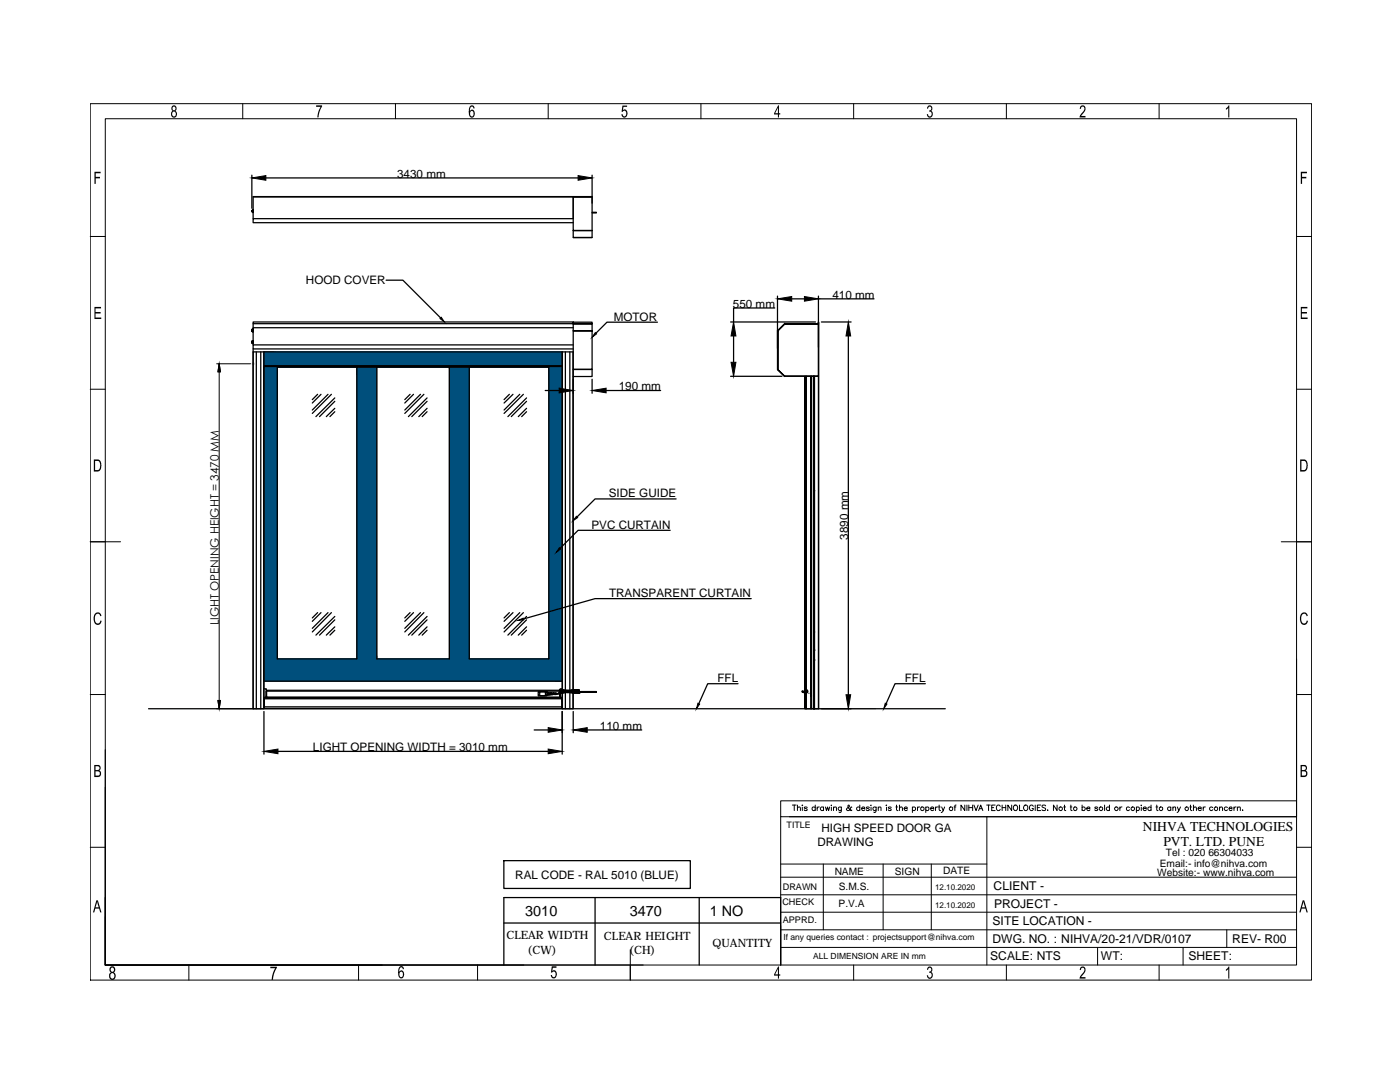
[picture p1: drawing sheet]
<svg xmlns="http://www.w3.org/2000/svg" width="279mm" height="216mm" viewBox="0 0 279 216" stroke-linecap="round" stroke-linejoin="round" font-family="sans-serif">
<!-- layer: 0 -->
<g fill="none" stroke="#000" stroke-width=".25">
<path d="M50.3 35v6.6M53.1 35.5h62.3M118.2 35v5.5M77.1 55.9h3.3l7.5 7.5M155.2 59.1v10.4M158 59.6h2.5M163.3 59.1v10.2M163.3 59.6h11.1M63.4 78.7l-1.1 1M64.1 78.7l-1.8 1.7M65.5 78.7l-3.2 3.1M66.1 78.7l-3.8 3.8"/>
<path d="M66.8 79.4l-3.8 3.7M81.8 78.7l-1 1M82.5 78.7l-1.7 1.7M83.9 78.7l-3.1 3.1M84.6 78.7l-3.8 3.8M85.2 79.4l-3.7 3.7M101.7 78.7l-1.1 1M102.4 78.7l-1.8 1.7M103.7 78.7l-3.1 3.1M104.5 78.7l-3.9 3.8M105.1 79.4l-3.7 3.7M108.8 77.9h2.8"/>
<path d="M114.4 75.7v2.8M118.2 75.7v2.8M121 77.9h10.8M131.2 64.3h-10.1l-2.2 2.2M145.8 64.2h16.9M145.8 75.1h10.3M146.4 67v5.3M154.6 61.5h-8.2v2.7M163.9 64.2h6M169.3 67v71.6M66.8 81.5l-1.7 1.6M66.8 80.1l-3 3"/>
<path d="M66.8 82.2l-1 .9M85.2 81.5l-1.6 1.6M85.2 80.1l-3 3M85.2 82.2l-.9 .9M105.1 81.5l-1.7 1.6M105.1 80.1l-3.1 3M105.1 82.2l-1 .9M134.9 99.6h-16.1l-3.6 3.6M133.7 105.8h-18.3l-3.6 3.6M149.9 119.5h-31.1l-14.3 4M55.3 131.5h15.9M63.4 122.2l-1.1 1.1"/>
<path d="M64.1 122.2l-1.8 1.8M65.5 122.2l-3.2 3.2M66.1 122.2l-3.8 3.9M66.8 123l-3.8 3.7M66.8 125.1l-1.7 1.6M66.8 123.7l-3 3M66.8 125.8l-1 .9M75.2 131.5h14.5M81.8 122.2l-1 1.1M82.5 122.2l-1.7 1.8M83.9 122.2l-3.1 3.2M84.6 122.2l-3.8 3.9"/>
<path d="M85.2 123l-3.7 3.7M85.2 125.1l-1.6 1.6M85.2 123.7l-3 3M85.2 125.8l-.9 .9M93.7 131.5h15.8M101.7 122.2l-1.1 1.1M102.4 122.2l-1.8 1.8M103.7 122.2l-3.1 3.2M104.5 122.2l-3.9 3.9M105.1 123l-3.7 3.7M105.1 125.1l-1.7 1.6M105.1 123.7l-3.1 3"/>
<path d="M105.1 125.8l-1 .9M147.3 136.4h-6.1l-1.7 4M184.7 136.4h-6.1l-1.8 4M29.6 141.4h159.1M52.7 142v8.5M55.5 149.9h53.9M106.6 145.7h2.8M112.2 142v8.5M114.4 142v4.2M117.2 145.7h10.9M21 179.1v13.5h55.3M100.6 171.7h37.2v5.6h-37.2z"/>
<path d="M118.8 179.1v13.5M139.5 179.1v13.5M100.6 192.6v-13.5h55.2v13.5M100.6 184.2h55.2"/>
</g>
<g fill="none" stroke="#000" stroke-width=".2">
<path d="M18 20.7h243.8v174.9h-243.8zM21 23.7h237.8v168.9h-237.8zM48.4 20.7v3M78.9 20.7v3M109.4 20.7v3M139.9 20.7v3M170.4 20.7v3M200.8 20.7v3M231.3 20.7v3M18 47.2h3M258.8 47.2h3M18 77.7h3"/>
<path d="M258.8 77.7h3M18 108.1h6.1M255.7 108.1h6.1M18 138.6h3M258.8 131.4v28.4M258.8 138.6h3M21 149.6v43h107.4M21 157.1v35.5M155.8 159.8h103v3.2h-103zM18 169.1h3M155.8 178.5h103M155.8 175h103"/>
<path d="M155.8 163v29.6M155.8 172.4h41.1M157.5 163h101.3M158.1 160.6h.8M158.5 160.6v1.1M159.1 161.2l.3-.2 .3 .1v.6M159.1 160.6v1.1M160.1 160.7h.1M160.1 161.1v.6M161.1 161.1l-.2-.1-.4 .1 .6 .3v.3h-.4l-.2-.1M162.7 161.1a.35 .35 0 0 0-.5 0 .35 .35 0 0 0 0 .5 .35 .35 0 0 0 .5 0M162.7 160.6v1.1"/>
<path d="M163.1 161v.7M163.5 161l-.2 .1-.2 .2M164.3 172.4v13.1M164.4 161.1a.35 .35 0 0 0-.6 0 .35 .35 0 0 0 0 .5 .35 .35 0 0 0 .6 0M164.4 161v.7M164.7 161l.2 .7 .3-.7 .2 .7 .2-.7M165.9 160.7h.1M165.9 161.1v.6M166.3 161.2l.3-.2 .3 .1v.6M166.3 161v.7M167.9 161v1l-.2 .1-.3-.1M167.9 161.1a.35 .35 0 0 0-.5 0 .35 .35 0 0 0 0 .5 .35 .35 0 0 0 .5 0"/>
<path d="M170 161.1l-.1-.1a.78 .78 0 0 1-.8 .7l-.2-.3 .6-.5-.2-.3-.1 .2 .1 .4 .4 .5h.2l.1-.1M171.6 161.1a.35 .35 0 0 0-.5 0 .35 .35 0 0 0 0 .5 .35 .35 0 0 0 .5 0M171.6 160.6v1.1M172 161.3h.6a.36 .36 0 0 0-.5-.2 .36 .36 0 0 0-.2 .5 .36 .36 0 0 0 .6 .1l.1-.1M173.5 161.1l-.2-.1-.4 .1 .6 .4-.1 .2h-.5v-.1M173.8 160.7h.1M173.8 161.1v.6M174.9 161v.8l-.3 .3-.2-.1M174.9 161.1a.35 .35 0 0 0-.6 0 .35 .35 0 0 0 0 .5 .35 .35 0 0 0 .6 0M175.3 161.2l.1-.1h.4v.6M175.3 161v.7M176.2 172.4v13.1"/>
<path d="M176.8 160.7h.2zM176.9 161.1v.6M177.9 161.1l-.3-.1-.3 .1 .5 .3v.3h-.3l-.2-.1M178.8 161h.3M178.9 160.6v.9l.3 .2M179.5 161.2l.3-.2 .2 .1 .1 .6M179.5 160.6v1.1M180.4 161.3h.7l-.1-.2a.35 .35 0 0 0-.5 0 .35 .35 0 0 0 .1 .5 .35 .35 0 0 0 .5 0M182.1 161.1a.35 .35 0 0 1 .5 0 .35 .35 0 0 1 0 .5 .35 .35 0 0 1-.5 0M182.1 161v1.1M183.1 161v.7M183.5 161l-.4 .1v.2"/>
<path d="M184.8 161.1a.35 .35 0 0 1 .5 0 .35 .35 0 0 1 0 .5 .35 .35 0 0 1-.5 0M184.8 161v1.1M185.7 161.3h.7a.36 .36 0 0 0-.5-.2 .36 .36 0 0 0-.2 .5 .36 .36 0 0 0 .5 .1l.2-.1M185.9 172.4v13.1M186.7 161v.7M187.1 161l-.4 .1v.2M187.3 161h.3M187.4 160.6v.9l.3 .2M187.9 161l.3 .7 .3-.7M188.2 161.7l-.4 .4M190.4 161h.4M190.8 160.6l-.2 .1v.2v.8"/>
<path d="M192.5 160.6v1.1l-.7-1.1v1.1M193 160.6v1.1M193.4 160.6v1.1M193.4 161.1h.7M194.1 160.6v1.1M194.4 160.6l.4 1.1 .4-1.1M195.3 161.7l.4-1.1 .4 1.1M195.5 161.4h.5M196.9 160.6h.7M196.9 163v29.6M197.3 160.6v1.1M197.9 161.1h.4"/>
<path d="M198.6 160.6h-.7v1.1h.7M199.6 160.9a.39 .39 0 0 0-.4-.3 .39 .39 0 0 0-.3 .5v.2a.39 .39 0 0 0 .3 .4 .39 .39 0 0 0 .4-.2M200 161.1h.7M200 160.6v1.1M200.7 160.6v1.1M201.9 160.6v1.1l-.8-1.1v1.1M203.5 160.6v1.1h.6M204.5 160.7a.52 .52 0 0 1 .6 .5 .52 .52 0 0 1-.6 .5l-.2-.4zM206.2 160.9a.39 .39 0 0 0-.4-.3 .39 .39 0 0 0-.3 .5v.2a.38 .38 0 0 0 .3 .5 .38 .38 0 0 0 .4-.5h-.2M206.6 160.6v1.1M207 161.1h.4M207.7 160.6h-.7v1.1h.7"/>
<path d="M208.7 160.8l-.3-.2-.4 .1v.3l.6 .3 .1 .3-.3 .1-.4-.1M209.1 161.6v.1zM211 160.6v1.1l-.8-1.1v1.1M212.3 161h.4M212.4 160.6v.9l.1 .2h.2M213.6 161h.3M213.7 160.6v.9l.1 .2h.2M216 161.1a.35 .35 0 0 1 .5 0 .35 .35 0 0 1 0 .5 .35 .35 0 0 1-.5 0M216 160.6v1.1M216.9 161.3h.6a.36 .36 0 0 0-.4-.2 .36 .36 0 0 0-.3 .4 .36 .36 0 0 0 .5 .2l.2-.1M219.1 161.1l-.2-.1-.4 .1 .6 .4-.1 .2h-.3l-.2-.1M220.4 160.6v1.1"/>
<path d="M221.4 161.1a.35 .35 0 0 0-.5 0 .35 .35 0 0 0 0 .5 .35 .35 0 0 0 .5 0M221.4 160.6v1.1M223.5 161v.7M223.9 161l-.4 .1v.2M225.4 161.1a.34 .34 0 0 0-.5 0 .34 .34 0 0 0 0 .5 .34 .34 0 0 0 .5 0M226.8 161.1a.34 .34 0 0 1 .5 0 .34 .34 0 0 1 0 .5 .34 .34 0 0 1-.5 0M226.8 161v1.1M227.7 160.7h.1M227.8 161.1v.6M228.1 161.3h.7a.36 .36 0 0 0-.5-.2 .36 .36 0 0 0-.2 .5 .36 .36 0 0 0 .6 .1l.1-.1M229.7 161.1a.35 .35 0 0 0-.5 0 .35 .35 0 0 0 0 .5 .35 .35 0 0 0 .5 0M229.7 160.6v1.1"/>
<path d="M230.7 161h.4M230.9 160.6v.9v.2h.2M233.7 161.1a.35 .35 0 0 0-.6 0 .35 .35 0 0 0 0 .5 .35 .35 0 0 0 .6 0M233.7 161v.7M234.1 161.2l.1-.1h.4v.6M234.1 161v.7M235 161l.3 .7 .3-.7M235.3 161.7l-.4 .4M237.5 161h.3M237.6 160.6v.9l.3 .2M238.2 161.2l.2-.2 .3 .1 .1 .6M238.2 160.6v1.1"/>
<path d="M239.1 161.3h.6a.36 .36 0 0 0-.4-.2 .36 .36 0 0 0-.2 .4 .36 .36 0 0 0 .4 .2l.2-.1M240.1 161v.7M240.6 161l-.3 .1-.2 .2M242 161.1a.35 .35 0 0 0-.5 0 .35 .35 0 0 0 0 .5 .35 .35 0 0 0 .5 0M243.4 161.2l.2-.2 .3 .1 .1 .6M243.4 161v.7M245 161.1a.35 .35 0 0 0-.6 0 .35 .35 0 0 0 0 .5 .35 .35 0 0 0 .6 0M245.3 161.3l.6-.1a.33 .33 0 0 0-.5 0 .33 .33 0 0 0 0 .5 .33 .33 0 0 0 .5-.1M246.3 161v.7M246.7 161l-.4 .1v.2M246.9 161.2l.3-.2 .3 .1v.6M246.9 161v.7"/>
<path d="M248 161.6v.1zM258.8 169.1h3M21 182.9v9.7h83.5M37.7 192.6v3M71.6 192.6v3M95.3 192.6v3M125.8 189.5v6.1M155.8 185.5h103M155.8 182h103M155.8 189h103M170.4 192.6v3M200.8 192.6v3"/>
<path d="M219 189v3.6M231.3 192.6v3M236.1 189v3.6M244.8 185.5v3.5"/>
<circle cx="184.1" cy="161.4" r=".36"/>
<circle cx="189.8" cy="161.4" r=".36"/>
<circle cx="202.7" cy="161.1" r=".51"/>
<circle cx="211.7" cy="161.4" r=".36"/>
<circle cx="214.6" cy="161.4" r=".35"/>
<circle cx="219.7" cy="161.4" r=".36"/>
<circle cx="222.8" cy="161.4" r=".35"/>
<circle cx="226.1" cy="161.4" r=".36"/>
<circle cx="231.7" cy="161.4" r=".36"/>
<circle cx="236.8" cy="161.4" r=".35"/>
<circle cx="242.7" cy="161.4" r=".35"/>
</g>
<g fill="#000">
<path d="M18.9 34.3h1.2v.3h-1v.7h.9v.3h-.9v1.1h-.2zM63.1 21h1.2l-.6 1.4-.1 1h-.3l.1-.6 .6-1.5h-.9zM124.2 21.1h1v.2h-.8l-.1 .7 .3-.2 .3 .1 .3 .6v.6l-.3 .3h-.6l-.3-.6h.3v.1a.38 .38 0 0 0 .5 .2 .38 .38 0 0 0 .2-.5 .38 .38 0 0 0-.2-.5 .38 .38 0 0 0-.5 .2h-.2zM185.2 21.1l.5-.1 .3 .3 .1 .5-.3 .3 .4 .4v.5l-.4 .4-.4 .1-.4-.4v-.3h.2a.39 .39 0 0 0 .5 .4 .39 .39 0 0 0 .2-.6l-.2-.3h-.3v-.3l.4-.1v-.4a.31 .31 0 0 0-.4-.2 .31 .31 0 0 0-.2 .4h-.2zM215.7 21.1l.6-.1 .3 .4-.1 .8-.8 .9h.9v.3h-1.2l.1-.4 .9-1.1v-.3l-.1-.3a.34 .34 0 0 0-.4 0 .34 .34 0 0 0-.2 .4h-.2zM245.2 21h.1v2.4h-.2v-1.9l-.4 .4v-.3zM259.6 34.3h1.2v.3h-.9v.7h.8v.3h-.8v1.1h-.3zM18.9 61.2h1.3v.3h-1.1v.8h1v.3h-1v.8h1.1v.3h-1.3zM259.6 61.2h1.3v.3h-1.1v.8h1v.3h-1v.8h1.2v.3h-1.4zM19 122.4l.3-.2h.4l.4 .3 .1 .3-.2 .2-.3-.5-.6 .2-.2 .4v.7l.2 .3a.5 .5 0 0 0 .6 .3 .5 .5 0 0 0 .3-.6l.3 .1-.3 .7-.6 .1-.4-.2-.3-.8v-.6zM259.7 122.5l.4-.3h.4l.4 .3 .1 .3-.2 .2-.4-.5-.5 .2-.2 .4v.7l.2 .3a.5 .5 0 0 0 .6 .3 .5 .5 0 0 0 .3-.6l.2 .1-.3 .7-.5 .1-.5-.2-.3-.8v-.6zM53.9 192.9h1.4l-.7 1.6-.1 1h-.3l.1-.7 .6-1.6h-1z"/>
<path d="M110.1 192.8h1v.3h-.8l-.1 .6 .3-.1 .3 .1 .3 .6v.4l-.3 .5-.7-.1-.2-.6h.3v.2a.4 .4 0 0 0 .6 .2 .4 .4 0 0 0 .1-.6l-.2-.4a.31 .31 0 0 0-.5 .2l-.2-.1zM185.2 192.9h.5l.3 .3 .1 .5-.3 .3 .4 .3v.5l-.4 .5h-.4l-.4-.4v-.3h.2a.39 .39 0 0 0 .5 .4 .39 .39 0 0 0 .2-.6l-.2-.3h-.3v-.2l.4-.2v-.4a.31 .31 0 0 0-.4-.2 .31 .31 0 0 0-.2 .4h-.2zM215.7 193l.6-.1 .3 .3v.7l-.9 1.1h.9v.3h-1.2l.1-.5 .9-1.1v-.3l-.1-.2a.34 .34 0 0 0-.4 0 .34 .34 0 0 0-.2 .3h-.2zM245.2 192.9h.1v2.4h-.2v-1.9l-.4 .3v-.3z"/>
<path d="M34.3 21.2l.6-.2 .3 .4v.6l-.2 .1 .3 .3v.5l-.4 .6-.5-.1-.3-.4 .1-.6 .3-.3-.3-.4zM34.4 21.7a.35 .35 0 0 0 .7 0 .35 .35 0 0 0-.7 0zM34.6 22.3l-.2 .2v.4a.39 .39 0 0 0 .6 .2 .39 .39 0 0 0 0-.6l-.2-.2z"/>
<path d="M93.9 21.1h.6l.2 .4v.1h-.2a.38 .38 0 0 0-.5-.3 .38 .38 0 0 0-.2 .5v.4l.1-.1a.57 .57 0 0 1 .7 0 .57 .57 0 0 1 .2 .7l-.4 .6-.4 .1-.3-.2-.2-1.1 .1-.6zM94 22.2l-.2 .2v.5a.41 .41 0 0 0 .6 .2 .41 .41 0 0 0 .1-.7l-.2-.2z"/>
<path d="M155.3 21h.2v1.6h.2v.2h-.2v.6h-.2v-.6h-.8v-.2zM155.3 21.5l-.6 1.1h.6z"/>
<path d="M18.7 91.7h1l.4 .4 .1 1.2-.4 .7-1.1 .1zM19 92v1.8h.6l.4-.5-.1-1-.3-.3z"/>
<path d="M259.5 91.7h.9l.5 .4 .1 1.2-.4 .7-1.1 .1zM259.7 92v1.8h.7l.2-.2 .1-.6v-.6a.45 .45 0 0 0-.6-.4z"/>
<path d="M18.8 152.6h.9l.4 .4v.4l-.3 .3 .3 .3 .1 .6-.4 .4-1 .1zM19.1 152.9v.8l.7-.2 .1-.3-.2-.3zM19.1 153.9v.9h.5a.43 .43 0 0 0 .3-.5 .43 .43 0 0 0-.5-.4z"/>
<path d="M259.6 152.6h.9l.3 .4v.4l-.2 .3 .3 .3v.6l-.3 .4-1 .1zM259.8 152.9v.8l.8-.2v-.3l-.2-.3zM259.8 153.9v.9h.5a.43 .43 0 0 0 .4-.5 .43 .43 0 0 0-.5-.4z"/>
<path d="M19.2 179.6h.3l.7 2.5h-.2l-.2-.8h-.8l-.2 .8h-.2zM19.4 179.9l-.3 1.1h.6z"/>
<path d="M22 193l.2-.2 .5 .1 .3 .3v.6a.23 .23 0 0 0-.3 .2 .23 .23 0 0 0 .3 .3l.1 .6-.2 .4-.3 .2-.5-.1-.3-.4v-.6l.4-.4-.3-.2-.1-.3zM22.2 193.2l-.1 .2 .1 .3a.37 .37 0 0 0 .5 0 .37 .37 0 0 0-.2-.6zM22.2 194.2l-.2 .3 .1 .5a.47 .47 0 0 0 .7 0 .47 .47 0 0 0-.1-.7z"/>
<path d="M79.8 192.9h.6l.2 .3-.2 .2a.35 .35 0 0 0-.4-.4 .35 .35 0 0 0-.3 .5v.5l.2-.3 .3-.1 .4 .4v.8l-.4 .4-.4-.1-.3-.5v-1.1zM79.9 194l-.2 .5a.38 .38 0 0 0 .5 .5 .38 .38 0 0 0 .2-.6v-.2a.31 .31 0 0 0-.2-.3 .31 .31 0 0 0-.3 .1z"/>
<path d="M155.3 192.9h.2v1.5h.2v.3h-.2v.6h-.2v-.6h-.8v-.3zM155.3 193.3l-.6 1.1h.6z"/>
<path d="M260 179.6h.3l.7 2.5h-.3l-.2-.8h-.7l-.2 .8h-.3zM260.1 179.9l-.3 1.1h.6z"/>
</g>
<!-- layer: PDF_Geometry -->
<path d="M43.7 72.6l.3 1.6h-.5zM43.5 139.8h.5l-.3 1.6z" fill="#000" stroke="#000" stroke-width=".2"/>
<path d="M43.2 72.6h6.8M43.7 72.6l.3 1.6h-.5zM43.7 72.6v68.8M43.5 139.8h.5l-.3 1.6zM43.2 141.4h7.4" fill="none" stroke="#000" stroke-width=".2"/>
<path d="M50.3 72.6h.5M50.3 72.4l.4 .4M50.5 72.3v.5M50.7 72.4l-.4 .4" fill="none" stroke="#c0c0c0" stroke-width=".2"/>
<path d="M155.2 66l1.4-1.4h6.7v10.5h-6.7l-1.4-1.4zM161.4 138.3h.1" fill="none" stroke="#808080" stroke-width=".25"/>
<path d="M162.4 141.4h12.4" fill="none" stroke="#808080" stroke-width=".2"/>
<g fill="none" stroke="#000" stroke-width=".25">
<path d="M50.5 39.2l63.9 .1zM50.5 39.3v4.3M114.4 39.2h3.8l-3.8 .1v6.7h3.8h-3.8v1.4h3.8v-8.1M118.2 39.3h-3.8v4.3h-63.9v.8h63.9M50.3 42v.2M50.3 42.1h.1v.2h-.1zM50.3 42.1v-.1v.3M50.3 42l.1 .1M50.4 42.1h.1M50.4 42h.1M50.5 41.8v.6zM50.5 41.9v.5"/>
<path d="M114.4 47.4h3.8M118.2 42.4h.8v.1h-.8M50.3 65.9v.2zM50.3 68.2v.2zM50.3 65.9h.1M50.3 65.9h.1v.2h-.1zM50.3 65.8l.1 .1M50.3 68.2h.1M50.3 68.5h.1M50.3 68.1l.1 .1M50.4 65.9h.1M50.4 66.1l-.1 .1"/>
<path d="M50.4 66.2h.1M50.4 65.8h.1M50.4 68.4l-.1 .1v-.3h.1l-.1 .3M50.4 68.2h.1M50.4 68.5h.1M50.5 68v.6zM50.5 65.6v.6zM50.5 68v.6M50.5 65.7v.5M50.5 69.6v71.8h.7v-71.2M50.5 64.6v.8M52 70.2v71.2h.6v-71.2"/>
<path d="M52.7 70.2l-.1 71.2M52.7 73.1h59.5M52.7 73h59.5M71.2 73.3v58.2M75.2 73.3v58.2M89.7 73.3v58.2M93.7 73.3v58.2M112.2 70.2v67.4M112.2 70.2v71.2M112.8 70.2v67.5M113.7 70.2v67.5M114.4 70.2v67.5"/>
<path d="M114.4 70.2h-63.9v71.2M114.4 64.6h3.8v1.4h-3.8h3.8v7.7h-3.8zM114.4 73.7h3.8M114.4 64.6h-63.9v-.4h63.9v.4v-.3h3.8v.3h-3.8h3.8M114.4 68.8h-63.9v.8h63.9M114.4 65.4h-63.9v3.4M114.4 73.7v1.4M118.2 73.7v1.4h-3.8v62.5M155.2 66v7.7M155.2 66l1.4-1.4 6.7 .1v10.3l-6.7 .1-1.4-1.4zM155.2 66l1.4-1.4zM155.2 73.7l1.4 1.4-1.4-1.4"/>
<path d="M155.3 73.7h.1M155.3 66h.1M155.3 66h-.1v7.7h.1M156.6 64.6h6.7v.1M156.6 64.7h.1M156.6 75h.1M156.6 64.6v.1M156.6 75h6.7M156.6 64.6h6.7M160.9 75.1v66.3M161.9 75.6v27.2zM161.9 75.5h.1"/>
<path d="M161.9 75.1v66.3M161.9 75.5v.1M162.4 75.1v66.3M162.5 75.1v22.8M163.3 64.6v-.3v.3M163.3 64.3l.1 77.1h-1v-66.3v66.3h-.5v-2.6M163.3 64.6h.1M163.3 75.1v66.3M162.5 97.9h.1M161.9 102.9v35.9zM161.9 102.8h.1M161.9 102.8v.1"/>
<path d="M52.7 137.4l.4 .1 .1 .5M52.7 139.9h.1M52.7 135.9h59.5M52.8 139.4v-.1h59.3v.1M53.1 138l.1 1.1zM53.1 138v1.1M53.1 139.1h.1M53.2 139.1h-.4v.2M53.2 139.1h.1M53.2 138h.1M53.2 139.1v.1h-.4M53.2 137.9h58.4"/>
<path d="M55.3 131.5v-58.2h54.2v58.2M107.5 138h1.6v.8h-1.6zM107.5 138.8h.1M107.5 138.1h.1M107.5 138.7v.1M107.7 138h1.2v.8h-1.1zM109.1 138.8h.1M109.1 138.7v.1M109.1 138.1h.1M109.1 138.2h.3l-.1 .3h.1v-.2M109.3 138.5l-.2 .2M109.3 138.3h.1"/>
<path d="M109.3 138.2h.1M109.3 138.2v.5l.1-.2M109.3 138.5h.1M109.3 138.2v.1M109.4 138.6h.1M109.4 138.3h.1M109.5 138.5h.3v.2h-.3zM109.5 138.5v-.2h.3v.2M109.5 138.3h.3M109.8 138.2v.4M109.8 138.5h1.5M109.8 138.6h.1"/>
<path d="M109.9 138.3l.1 .3-.1-.4 1.4 .2M110 138.2l.1 .4zM110.2 138.3l.1 .3zM110.3 138.3l.1 .3zM110.5 138.4l.1 .2-.1-.2M110.6 138.3l.2 .3zM110.9 138.3l.1 .3zM110.9 138.5l-.1-.2 .1 .2M111.6 137.7h-58.4v1.4h58.5v-.8M111.7 139.1h.4v.2M111.7 139.1v.1l-58.5 .1 58.9-.1M111.7 139.1h.1"/>
<path d="M111.8 137.7l-.1 .6-.1-.1 .1 .1v.8l.1-.8M111.8 139.1h.1M111.8 138.3v.8M111.8 137.7h-.2l.1 .7-.4 .1v-.1l.3-.1M111.9 137.7l-.1 .6-.1-.1M112 137.7h-.2l-.1 .5M112.1 137.7l-.1-.1-.1 .6M112.1 137.7l-.1 .6-.1-.1M112.1 139.9h.1M112.2 138.2v3.2h.6M112.2 137.4h-.4v.2M112.2 137.6l-.1 .1v.5"/>
<path d="M112.2 137.7v.6l-.2-.1M112.2 138.3h.1M112.3 137.6l-.1 .6M112.4 137.7l-.1 .6M112.5 137.6l-.1 .6M112.6 137.7l-.1 .5M112.7 137.7v.5M112.8 138v3.4h.9M112.9 137.7l-.1 .5M112.9 137.7v.5M113 137.7v.5v-.5M113.2 137.7l-.1 .5"/>
<path d="M113.2 137.7v.5M113.3 137.7v.5M113.4 137.7l-.1 .5M113.5 137.7v.5M113.6 137.7l-.1 .5M113.7 137.7v.5v-.5M113.7 138.3v3.1h.7v-3.1M113.8 137.7v.5M113.9 137.7l-.1 .5M114.1 137.7l-.1 .5v-.5M114.1 137.7v.5M114.2 137.6l-.1 .6"/>
<path d="M114.3 137.7l-.1 .6M114.4 138.3v3.1M114.5 137.7l-.1 .5-.1 .1M114.5 137.7h-.1l-.1 .5M114.7 137.7l-.1-.1-.2 .6M114.7 137.7l-.1 .6-.2-.1M114.8 137.7l-.1 .6-.1-.1M114.8 137.7l-.1-.1-.1 .6M114.9 137.7v.6l-.2-.1M115 137.7l-.1-.1-.1 .6M115.1 137.7l-.1 .6-.1-.1M115.2 137.7h-.2l-.1 .5"/>
<path d="M115.2 137.7v.6l-.2-.1M115.3 137.7l-.1-.1-.1 .6M115.4 137.7l-.1 .6-.1-.1M115.5 137.7l-.2-.1-.1 .6M115.6 137.7l-.1 .6h-.1v-.1M115.7 138.1l-.2-.5-.1 .6M115.7 138.2h-.2l.2 .1-.2-.1M116 138v.1M119 138h-3.2l-.3 .2 .2 .1 .1-.2h3.2M119 138v.1zM160.1 138h.1M160.2 138.1l.6 .2a.35 .35 0 0 0 .4-.3 .35 .35 0 0 0-.4-.4 .35 .35 0 0 0-.3 .5"/>
<path d="M160.2 138.1h.1M160.2 138.1l-.1-.1 .7 .2M160.6 138.1l-.1 .1M161.9 138.8h.1M161.9 138.9v2.5h-1.2v-66.3v66.3M162.5 131.8v9.6v-9.6M162.5 131.8h.1M162.5 131.6h.1M162.5 129.8h.1M162.5 129.8v-54.7v56.7M162.5 126.1h.1M162.5 131.6v9.8"/>
<path d="M162.5 126.1v.1M51.2 141.4h.8M52.8 141h59.3v.4h-59.3zM52.8 141v-1.6h59.3v1.6M161.9 141.4h.1M162.4 141.4h.1M162.5 141.4h.1"/>
<circle cx="160.2" cy="138" r=".07"/>
<circle cx="160.8" cy="138" r=".25"/>
</g>
<!-- layer: 0 -->
<g fill="#004f7c" stroke="#004f7c" stroke-width=".2">
<path d="M52.7 73.1v.2h59.5zM52.7 73.1h59.5v.2z"/>
<path d="M109.5 73.3v58.2h2.7zM109.5 73.3h2.7v58.2z"/>
<path d="M89.7 73.3v58.2h4zM89.7 73.3h4v58.2z"/>
<path d="M71.2 73.3v58.2h4zM71.2 73.3h4v58.2z"/>
<path d="M52.7 73.3v58.2h2.6zM52.7 73.3h2.6v58.2z"/>
<path d="M52.7 131.5v4.4h59.5zM52.7 131.5h59.5v4.4z"/>
<path d="M52.7 70.2v2.8h59.5zM52.7 70.2h59.5v2.8z"/>
</g>
<g fill="#000" stroke="#000" stroke-width=".2">
<path d="M50.3 35.5l2.8-.5v1zM115.4 35l2.8 .5-2.8 .5zM155.2 59.6l2.8-.4v.9zM160.5 59.2l2.8 .4-2.8 .5zM88.1 63.3l.6 .9-.9-.6zM111.6 77.5l2.8 .4-2.8 .5zM118.8 66.4l.3 .2-.9 .7zM118.2 77.9l2.8-.4v.9zM145.9 72.3h1l-.5 2.8zM146.4 64.2l.5 2.8h-1zM169.3 64.2l.5 2.8h-1zM111.6 109.3l.3 .2-.9 .7z"/>
<path d="M115 103l.3 .3-.9 .6zM103.3 123.8l1.1-.5 .1 .4zM168.8 138.6h1l-.5 2.8zM52.7 149.9l2.8-.4v.9zM109.4 149.5l2.8 .4-2.8 .5zM109.4 145.2l2.8 .5-2.8 .4zM114.4 145.7l2.8-.5v.9zM139.3 140.3l.3 .2-.6 .9zM176.7 140.3l.3 .2-.6 .9z"/>
</g>
<g font-size="2.9">
<text x="104.8" y="182.7">3010</text>
<text x="125.7" y="182.7">3470</text>
<text x="141.7" y="182.7">1 NO</text>
</g>
<g font-size="2.7">
<text x="228.1" y="165.8">NIHVA TECHNOLOGIES</text>
<text x="232.2" y="168.9">PVT. LTD. PUNE</text>
</g>
<g font-size="2.4">
<text x="198.3" y="177.7">CLIENT -</text>
<text x="198.1" y="184.6">SITE LOCATION -</text>
<text x="198.4" y="181.1">PROJECT -</text>
<text x="197.6" y="191.6">SCALE: NTS</text>
<text x="198.1" y="188.1">DWG. NO. : NIHVA/20-21/VDR/0107</text>
<text x="219.7" y="191.6">WT:</text>
<text x="237.2" y="191.6">SHEET:</text>
<text x="245.9" y="188.1">REV- R00</text>
</g>
<g font-size="2.3">
<text x="79.3" y="35.5">3430 mm</text>
<text x="61.1" y="56.8">HOOD COVER</text>
<text x="166.1" y="59.6">410 mm</text>
<text x="122.5" y="64">MOTOR</text>
<text x="146.3" y="61.4">550 mm</text>
<text x="123.5" y="77.9">190 mm</text>
<text x="121.5" y="99.3">SIDE GUIDE</text>
<text x="118" y="105.5">PVC CURTAIN</text>
<text x="169.3" y="107.7" transform="rotate(-90 169.3 107.7)">3890 mm</text>
<text x="121.6" y="119.2">TRANSPARENT CURTAIN</text>
<text x="43.7" y="124.8" transform="rotate(-90 43.7 124.8)">LIGHT OPENING HEIGHT = 3470 MM</text>
<text x="143.2" y="136.1">FFL</text>
<text x="180.6" y="136.1">FFL</text>
<text x="62.5" y="149.9">LIGHT OPENING WIDTH = 3010 mm</text>
<text x="119.7" y="145.6">110 mm</text>
<text x="163.9" y="165.9">HIGH SPEED DOOR GA</text>
<text x="163.1" y="168.8">DRAWING</text>
<text x="102.8" y="175.5">RAL CODE - RAL 5010 (BLUE)</text>
<text x="101.1" y="187.4">CLEAR WIDTH</text>
<text x="105.2" y="190.3">(CW)</text>
<text x="120.5" y="187.5">CLEAR HEIGHT</text>
<text x="125.5" y="190.3">(CH)</text>
<text x="142.2" y="189">QUANTITY</text>
</g>
<g font-size="2">
<text x="231.5" y="172.9">Email:- info@nihva.com</text>
<text x="232.7" y="170.9">Tel : 020 66304033</text>
<text x="166.6" y="174.5">NAME</text>
<text x="167.4" y="177.5">S.M.S.</text>
<text x="178.6" y="174.5">SIGN</text>
<text x="188.2" y="174.5">DATE</text>
<text x="230.9" y="174.8">Website:- www.nihva.com</text>
<text x="167.4" y="181">P.V.A</text>
</g>
<g font-size="1.8">
<text x="157" y="165.2">TITLE</text>
<text x="156.2" y="177.5">DRAWN</text>
<text x="156.1" y="180.6">CHECK</text>
<text x="156.2" y="184.1">APPRD.</text>
</g>
<g font-size="1.7">
<text x="156.4" y="187.6">If any queries contact : projectsupport@nihva.com</text>
<text x="162.3" y="191.4">ALL DIMENSION ARE IN mm</text>
</g>
<g font-size="1.6">
<text x="186.6" y="177.6">12.10.2020</text>
<text x="186.6" y="181.1">12.10.2020</text>
</g>
</svg>
